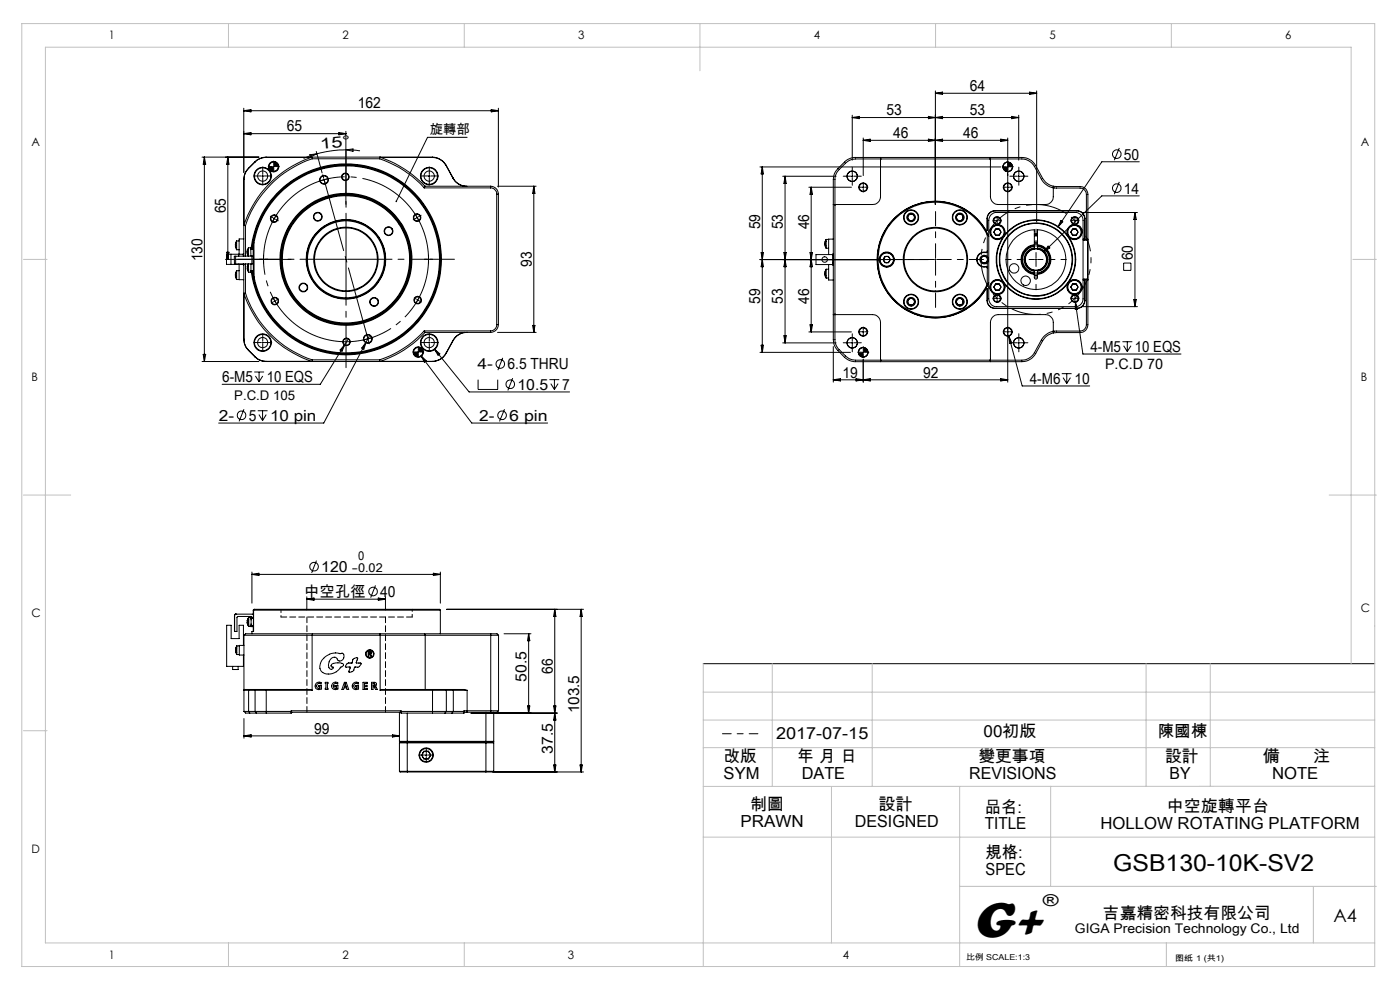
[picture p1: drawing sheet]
<svg xmlns="http://www.w3.org/2000/svg" width="297mm" height="210mm" viewBox="0 0 297 210" stroke-linecap="round" stroke-linejoin="round" font-family="sans-serif">
<g fill="none" stroke="#000" stroke-width=".21">
<path d="M198.4 19.3v24.1M198.4 19.8l1.6-.3v.5zM198.4 19.8h21.5M218.4 19.5l1.5 .3-1.5 .2zM219.9 19.3v27.8M42.9 33.3h12M43.4 33.3v43.4M43.4 33.3l.2 1.5h-.5zM48.3 33.3l.3 1.5h-.5zM48.3 33.3v21.7M51.7 38.1v16.2M51.7 38.1h.1"/>
<path d="M51.7 23v13.6M51.7 28.4h21.7M51.7 28.4l1.5-.3v.5zM51.7 23.5l1.5-.3v.5zM51.7 23.5h54M51.8 38.1v9.6M52.7 35.7a3.3 3.3 0 0 0-1 2.4M52.7 35.7h.1M52.7 35.7a3.5 3.5 0 0 0-.9 2.4M54.1 34.3v.1M54.1 34.3l-1.4 1.4M54.1 34.4l-1.4 1.3"/>
<path d="M55.6 37.4h.3M55.7 37.2v.3M56.4 33.4a3.3 3.3 0 0 0-2.3 1M56.4 33.3a3.7 3.7 0 0 0-2.3 1M56.4 33.3h35.3M56.4 33.4h9.6M56.4 33.3v.1M57.9 35.3h.3M58.1 35.2v.3M58.1 34.4a1.02 1.02 0 0 0-1.1 .9M59.1 35.3a1.02 1.02 0 0 1-1 1.1M65.7 32.8l1.5-.2-1.3 .7z"/>
<path d="M66.3 33.7l-.1-.4a23 23 0 0 0-14.5 14.5l.4 .1M66.3 33.7a22.4 22.4 0 0 0-14.2 14.2M66.3 33.7h14.2M67.1 32.1l1.2 4.6M67.2 32.6l-2.8 1M68.7 38l.1 .1M68.8 38.1l-.2 .1M68.8 38.1v.2M68.9 38.1h-.1M71.9 28.1l1.5 .3-1.5 .2zM73.4 31.8l1.5-.2v.5zM73.4 31.8a23.7 23.7 0 0 0-6.2 .8"/>
<path d="M73.4 31.8l3 .2M73.4 27.9v15.4M80.5 33.7l.1-.4a23.8 23.8 0 0 1 9.6 6.2M80.5 33.7a22.2 22.2 0 0 1 9.5 6.2M80.7 33.4h11M90 39.9h14.1M90.2 39.5h13.9M90.2 39.5l-.2 .4M90.9 37.4h.3M91.1 37.2v.3M91.7 33.3a3.5 3.5 0 0 1 3 1.8M91.7 33.4a3.4 3.4 0 0 1 2.9 1.7"/>
<path d="M91.7 33.3v.1M94.6 35.1l1.5 2.7M94.7 35.1h-.1M94.7 35.1l1.4 2.7M96.1 37.8a3.4 3.4 0 0 0 2.4 1.7M96.1 37.8a3.3 3.3 0 0 0 3 1.7M96.1 37.8h.1M99.1 29.1h-8.4l-6.6 13.6M104.1 39.9a1.33 1.33 0 0 1 1.3 1.3M104.1 39.5a1.69 1.69 0 0 1 1.6 1.7M104.1 39.5v.4M104.2 23.2l1.5 .3-1.5 .2z"/>
<path d="M105.6 39.5h8.1M105.7 23v16.7M113.2 39.5v31M113.2 39.5l.3 1.5h-.5zM161.2 35.4h51.1M161.7 35.4v39.3M161.7 35.4l.3 1.5h-.5zM166.1 37.4h11.3M166.5 37.4v35.3M166.5 37.4l.3 1.5h-.5zM171.6 39.7h9M172.1 39.7v30.7"/>
<path d="M172.1 39.7l.3 1.5h-.6zM180.6 37.4h.3M180.8 24.4v9.6M180.8 37.2v.4M180.8 24.9h35.3M180.8 24.9l1.5-.2v.5zM183 39.7h.3M183.1 29.3v7.9M183.1 39.6v.3M183.1 29.8h30.7M183.1 29.8l1.5-.3v.5zM186.8 33.4v8.3a1.69 1.69 0 0 1-1.7 1.7h-8.3"/>
<path d="M186.8 33.7h-5.3a3.1 3.1 0 0 0-2.1 .9l-1.4 1.4a2.87 2.87 0 0 0-.9 2.1v5.3M186.8 33.9l.1-.2h23.1l.1 .2M197 29.5l1.4 .3-1.4 .2zM197 24.7l1.4 .2-1.4 .3zM198.4 29.8l1.6-.3v.5zM198.4 24.9l1.6-.2v.5zM210.1 33.4v8.3a1.69 1.69 0 0 0 1.7 1.7h10a1.69 1.69 0 0 0 1.6-1.7v-2.2M210.1 33.7h6.7a3.1 3.1 0 0 1 2.6 1.6l1.5 2.7a3.7 3.7 0 0 0 2.5 1.8M212.3 29.5l1.5 .3-1.5 .2zM213.6 39.7h.4M213.6 35.4h.4M213.8 34.4l-.4 .1a.91 .91 0 0 0-.6 .9"/>
<path d="M213.8 29.3v51.8M214.6 24.7l1.5 .2-1.5 .3zM214.8 35.4a.95 .95 0 0 1-1 1M216 37.4h.3M216.1 24.4v9.6M216.1 37.2v.4M223.4 40l.2-.1h5.5a1.39 1.39 0 0 1 1.4 1.3v9.7M223.4 39.5l5.7 .1a1.63 1.63 0 0 1 1.7 1.6v27.7a1.63 1.63 0 0 1-1.7 1.6l-5.7 .1M223.4 39.5a3.5 3.5 0 0 1-2.2-1.7l-1.5-2.7a3.3 3.3 0 0 0-2.9-1.7h-35.3a3.3 3.3 0 0 0-2.4 1l-1.3 1.4a3.1 3.1 0 0 0-1 2.3v33.9a3.1 3.1 0 0 0 1 2.4l1.3 1.4a3.4 3.4 0 0 0 2.4 .9h35.3a3.3 3.3 0 0 0 2.9-1.7l1.5-2.7a3.5 3.5 0 0 1 2.2-1.7M237.5 38.6l-1.1 2.6M237.5 31.4l-1.1 2.6M241.7 34.3h-7.9l-9.4 13.8"/>
<path d="M47.8 55h13.9M48.1 53.5h.5l-.3 1.5zM49 53.9v2.2M50 52.5l.2 .5M50 58.8l.2 .5M50 52.5h.1M50 51.6v.9M50 51.6h.1M50 58.8h.1M50 57.9v.9M50 57.9h.1M50 54.4h-.3v1.6h.3"/>
<path d="M50 54.4v1.6M50.2 51.1l-.2 .5M50.2 57.4l-.2 .5M50.2 51.1v1.9M50.2 57.4v1.9M50.2 51.1h.5M50.2 53h.5M50.2 57.4h.5M50.2 59.3h.5M50.7 53.9v.4M50.7 56v.1M50.7 56.1v3.2h1"/>
<path d="M51.6 53.9h-3.6v2.2h3.6M51.6 56l.1 .2M51.7 56v16M51.7 50.7h-1v3.2M51.7 53.9l-.1 .4M52.1 47.9v6.4M52.1 56v6.2M52.5 57.3l.2 .4M52.5 54l.1 .3M52.5 57.3h.1M52.5 56.4v.9M52.5 56.4h.1"/>
<path d="M52.5 54h.1M52.7 56l-.2 .4M52.7 52.6l-.3 .6 .1 .8M52.7 56v1.7M52.7 52.6l.5 .1M52.7 52.6v1.7M53.2 52.7v.2M53.2 52.7h.5M53.2 52.9h.5M53.2 52.9v1.4M53.2 57.4v.2M53.2 56v1.4"/>
<path d="M53.2 57.6l-.5 .1M53.2 57.4h.5M53.2 57.6h.5M53.3 52.7a20.2 20.2 0 0 1 30.8-14.9 20.2 20.2 0 0 1 .2 34.2 20.2 20.2 0 0 1-31-14.4M53.4 56h.3M53.4 54.3h.3M53.4 52.7a20.1 20.1 0 0 1 30.6-14.7 20.1 20.1 0 0 1 .3 33.9 20.1 20.1 0 0 1-30.8-14.3M53.4 54.3v1.7M53.4 56h-3.4M53.4 54.3l-3.4 .1M53.6 57.6l.2 1.2M53.7 51.5a20 20 0 0 1 30.6-13.3 20 20 0 0 1 .3 33.3 20 20 0 0 1-30.8-12.7"/>
<path d="M53.7 51.5l-.2 1.2M53.7 51.5h.2M53.7 51.5l.1 7.3M53.9 51.5a19.8 19.8 0 0 1 30.4-13 19.8 19.8 0 0 1 .1 33 19.8 19.8 0 0 1-30.5-12.7M53.9 51.5v7.3M53.9 58.8h-.1M55.9 54.8v.4M58 46.3l.2 .1M58.2 46.4l-.1 .1M58.2 46.4l.1 .1M58.2 46.2v.2M73.2 55h.4"/>
<path d="M73.4 54.8v.4M88.4 46l.1 .2M88.5 46.2h-.2M88.5 46.2l.1 .1M88.6 46.1l-.1 .1M90.7 55h.4M90.9 54.8v.4M105.4 41.2h.3M105.4 41.2v27.7M105.7 41.2v27.7M161.2 55.1h35.8M161.5 53.6h.5l-.3 1.5z"/>
<path d="M161.7 55.1l.3 1.5h-.5zM166.3 53.6h.5l-.3 1.5zM166.5 55.1l.3 1.5h-.5zM171.8 53.6h.6l-.3 1.5zM172.1 55.1l.3 1.5h-.6zM175 58.5l.3 .5M175 52.2l.3 .5M175 58.5h.1M175 51.3h.1M175 52.2h.1M175 51.3v.9M175.3 57.1l-.3 .6v.8"/>
<path d="M175.3 50.8l-.3 .5M175.3 57.1v1.9M175.3 50.8v1.9M175.3 57.1h.5M175.3 59h.5M175.3 50.8h.5M175.3 52.7h.5M175.8 56.1v3.3h1M176.7 54.1h.1M176.7 55.7h.1M176.7 54h-3.6v2.1h3.6M176.8 53.9v2.3"/>
<path d="M176.8 50.7h-1v3.3M177.3 43.4l-.2 .1v23.1l.2 .1M187.7 54.4h.8l.4 .7-.4 .6h-.8l-.3-.6zM198.3 55.1h.3M198.4 54.9v.3M209.1 48.9l.1 .1M209.1 48.9a12.3 12.3 0 0 0-18.6-3.3 12.3 12.3 0 0 0 0 18.9 12.3 12.3 0 0 0 18.6-3.3M209.1 48.9l.3 .6M209.2 49a12.4 12.4 0 0 0-18.7-3.4 12.4 12.4 0 0 0 0 19 12.4 12.4 0 0 0 18.7-3.4M209.3 53.5a1.58 1.58 0 0 0-2 1.6 1.58 1.58 0 0 0 2 1.5M209.3 53.5a1.6 1.6 0 0 0-2.1 1.6 1.6 1.6 0 0 0 2.1 1.5M209.3 56.6l.1 .3"/>
<path d="M209.4 48.9l-.2 .1M209.4 49.9a12.2 12.2 0 0 0-18.5-4.4 12.2 12.2 0 0 0 0 19.1 12.2 12.2 0 0 0 18.5-4.4M209.4 53.3l-.1 .2M209.4 54.4a.92 .92 0 0 0-1.3 0 .92 .92 0 0 0 0 1.3 .92 .92 0 0 0 1.3 0M209.4 54.4a.94 .94 0 0 1 0 1.3M209.4 49.5l.4 .7M209.4 49.5v4.9M209.4 55.7v4.9M209.8 60l-.4 .6M210.3 45.5l.8-.4h17a1.63 1.63 0 0 1 1.7 1.6v16.7a1.63 1.63 0 0 1-1.7 1.6h-16.7a1.63 1.63 0 0 1-1.6-1.6v-16.7l.1-.6zM210.7 47a.83 .83 0 0 1 .8-1 .83 .83 0 0 1 .9 .9 .83 .83 0 0 1-1.1 .7M211.1 44.7a1.67 1.67 0 0 0-1.7 1.7v2.5"/>
<path d="M211.1 44.7a1.69 1.69 0 0 0-1.7 1.7v2.5M211.1 44.7h17.3M211.2 48.6h.8l.4 .6-.4 .7h-.8l-.4-.7zM211.3 46.8h.4M211.5 46.6v.4M219.4 52.1a3 3 0 0 0-2.6 3 3 3 0 0 0 2.6 3M219.4 52.2a2.85 2.85 0 0 0-2.4 2.9 2.85 2.85 0 0 0 2.4 2.8M219.4 52.6a2.49 2.49 0 0 0-2.1 2.5 2.49 2.49 0 0 0 2.1 2.4M219.4 52.8a2.32 2.32 0 0 0-2 2.3 2.32 2.32 0 0 0 2 2.3M219.4 58.4h.7M219.4 57.4h.7M219.4 51.7h.7"/>
<path d="M219.4 52.8h.7M219.4 52.8v-4a5.6 5.6 0 0 0-4.1 1.7 6.3 6.3 0 0 0 1.2 10 6.3 6.3 0 0 0 9.3-3.6 6.3 6.3 0 0 0-5.7-8.2v4.1M219.4 51.9a3.2 3.2 0 0 0-2.8 3.2 3.2 3.2 0 0 0 2.8 3.1M219.4 57.4v1.5a.34 .34 0 0 0 .4 .3 .34 .34 0 0 0 .3-.3v-1.5M219.4 49.6h.7M219.4 49.7h.7M219.4 49.8h.7M219.4 50.1h.7M219.4 51.4h.7M219.6 55.1h.3M219.8 54.9v.3M220.1 52.1a3 3 0 0 1 2.7 3 3 3 0 0 1-2.7 3"/>
<path d="M220.1 52.2a2.84 2.84 0 0 1 2.5 2.9 2.84 2.84 0 0 1-2.5 2.8M220.1 52.6a2.49 2.49 0 0 1 2.2 2.5 2.49 2.49 0 0 1-2.2 2.4M220.1 52.8a2.31 2.31 0 0 1 2 2.3 2.31 2.31 0 0 1-2 2.3M220.1 51.9a3.2 3.2 0 0 1 2.8 3.2 3.2 3.2 0 0 1-2.8 3.1M220.7 52.9l.5 .3 .6 .6M222.4 52.2l.3 .4-1.3 .8zM225.1 46.8l.4 .3-1.1 1zM227.2 47a.84 .84 0 0 1 .8-1 .84 .84 0 0 1 .9 .9 .84 .84 0 0 1-1.1 .7M227.5 48.6h.8l.4 .6-.4 .7h-.8l-.3-.7zM227.9 46.8h.3M228 46.6v.4M228.4 44.7a1.67 1.67 0 0 1 1.8 1.7v4.5l-.1-.2"/>
<path d="M228.4 44.7a1.69 1.69 0 0 1 1.7 1.7v4.3M229.6 45.1h11.7M229.8 59.4h.3M229.8 50.7h.3M229.8 59.2h1M229.8 50.9h1M230.1 59.4l.1-.2v4.5a1.67 1.67 0 0 1-1.8 1.7h-17.3a1.67 1.67 0 0 1-1.7-1.7v-2.5M230.1 59.4v4.3a1.69 1.69 0 0 1-1.7 1.7h-17.3a1.69 1.69 0 0 1-1.7-1.7v-2.5M230.5 59.2v9.7a1.39 1.39 0 0 1-1.4 1.3l-5.5 .1-.2-.2M230.8 59.2v.2M230.8 50.9v8.3M230.8 50.7v.2"/>
<path d="M238.4 55.8h1.5v1.6h-1.5zM240.8 45.1v19.9M240.8 45.1l.3 1.5h-.6zM241.7 41.5h-7.9l-12.4 11.9M42.9 76.7h12M43.1 75.2h.5l-.2 1.5zM51.7 72a3.3 3.3 0 0 0 1 2.3M51.7 72h.1M51.8 72a3.5 3.5 0 0 0 .9 2.3M51.8 62.4v9.6M52.1 62.2a22.4 22.4 0 0 0 14.2 14.1M52.1 62.2h-.4a23 23 0 0 0 14.5 14.5l.1-.4"/>
<path d="M52.7 74.3l1.4 1.4M52.7 74.3h.1M53.9 78.9h2.1M54.1 75.7a3.3 3.3 0 0 0 2.3 1M54.1 75.7a3.5 3.5 0 0 0 2.3 1M54.1 75.7h.1M54.2 79.8l.8 1.2M55 78.9v2.1M55.6 72.7h.3M55.7 79.8l-.7 1.2M55.7 72.5v.3M56.4 76.7h35.3"/>
<path d="M56.4 76.7h.1M56.4 76.7h9.6M58.2 63.7l.1 .2M58.3 63.9l-.2 .1M58.3 63.9l.1 .1M58.5 63.8l-.2 .1M66.3 76.3h14.2M73.1 73.1l-.5 1.4-.5-.2zM73.9 71.9l-6 9.6h-20.8M77.6 72.6l-8.9 17.1h-22.3M77.6 72.6l-.4 1.5-.5-.3zM78 71.7l.1 .3"/>
<path d="M78.2 71.9h-.3M78.4 71.1l-.8 1.5M80.7 76.7h11M88.5 63.6l.1 .1M88.5 74.7h.4M88.6 63.7l-.1 .1M88.6 63.7h.2M88.7 63.5l-.1 .2M88.7 74.5v.4M88.7 73.7h-.1a1.05 1.05 0 0 0-.9 1M89.3 75.5l10.8 14.2h16.1M89.3 75.5l1.1 1-.4 .3z"/>
<path d="M89.7 74.7v.1a.91 .91 0 0 1-1 .9M90 70.2a22.6 22.6 0 0 1-9.5 6.1M90 70.2h14.1M90 70.2l.2 .3M90.2 70.5a22.9 22.9 0 0 1-9.6 6.2l-.1-.4M90.2 70.5h13.9M90.9 72.7h.3M91.1 72.5v.3M91.7 76.7h.1M92.1 74l7.4 9.1h21.3M92.1 74l1.2 1.1-.4 .2zM94.6 74.9a3.3 3.3 0 0 1-2.9 1.8"/>
<path d="M94.6 74.9l.1 .1M94.7 75a3.3 3.3 0 0 1-3 1.7M96.1 72.2h.1M96.1 72.2l-1.5 2.7M96.1 72.2l-1.4 2.8M98.5 70.5a3.4 3.4 0 0 0-2.4 1.7M99.1 70.5a3.3 3.3 0 0 0-3 1.7M104.1 70.2v.3M105.4 68.9a1.33 1.33 0 0 1-1.3 1.3M105.4 68.9h.3M105.6 70.5h8.1M105.7 68.9a1.69 1.69 0 0 1-1.6 1.6"/>
<path d="M106.6 75.9l-1 2.6M113 69h.5l-.3 1.5zM161.2 74.7h19.2M161.5 73.2h.5l-.3 1.5zM166.1 72.7h11.3M166.3 71.2h.5l-.3 1.5zM171.6 70.4h9M171.8 68.9h.6l-.3 1.5zM176.8 66.7h8.3a1.69 1.69 0 0 1 1.7 1.7v8.3M176.8 73.5v7.6M177.1 66.7v5.3a2.87 2.87 0 0 0 .9 2.1l1.4 1.4a3.1 3.1 0 0 0 2.1 .9h5.3M180.6 72.7h.3"/>
<path d="M180.8 72.6v.3M183 70.4h.3M183 74.7h.3M183.1 73.7a1.02 1.02 0 0 0-1 1M183.1 70.2v.3M183.1 74.6v.3M183.1 76.2v4.9M184.1 74.7a1.02 1.02 0 0 1-1 1M186.8 76.2l.1 .2h23.1l.1-.2M209.2 61.2h-.1M209.2 61.2h.2M209.4 60.6l-.3 .6"/>
<path d="M210.7 63.5a.83 .83 0 0 1 .8-1 .83 .83 0 0 1 .9 .9 .83 .83 0 0 1-1.1 .7M211.2 60.2h.8l.4 .7-.4 .7h-.8l-.4-.7zM211.3 63.3h.4M211.5 63.1v.4M213.6 70.4h.4M214 71.4l2.9 10.5h14.3M214 71.4l.7 1.3-.5 .2zM216 72.7h.3M216.1 72.6v.3M223.4 70.3a3.7 3.7 0 0 0-2.5 1.8l-1.5 2.8a3.1 3.1 0 0 1-2.6 1.5h-6.7M223.4 70.6v-2.2a1.69 1.69 0 0 0-1.6-1.7h-10a1.69 1.69 0 0 0-1.7 1.7v8.3M225.2 79.3h2.1"/>
<path d="M226.3 79.3v2M227.2 63.5a.84 .84 0 0 1 .8-1 .84 .84 0 0 1 .9 .9 .84 .84 0 0 1-1.1 .7M227.5 60.2h.8l.4 .7-.4 .7h-.8l-.3-.7zM227.9 63.3h.3M228 63.1v.4M228.1 64.1l1.6 11h20.8M228.1 64.1l.5 1.5h-.5zM229.6 65h11.7M238.1 72.5h2.1M238.4 73.3l.7 1.3M239.1 72.5v2.1M239.9 73.3l-.8 1.3"/>
<path d="M240.5 63.6h.6l-.3 1.4zM51.8 86.8l-1.1 2.6M54.7 87.1h2.1M54.9 87.9l.8 1.3M55.7 87.1v2.1M56.5 87.9l-.8 1.3M101.4 80.5v2.1h4.2v-2.1M107 86.8l-1 2.6M108.8 80.2l-1.1 2.6M116.6 80.5h2M116.8 81.4l.8 1.2M117.6 80.5v2.1"/>
<path d="M118.4 81.4l-.8 1.2M176.8 80.6h37M176.8 80.6l1.5-.3v.5zM181.6 80.3l1.5 .3-1.5 .2zM183.1 80.6l1.5-.3v.5zM212.3 80.3l1.5 .3-1.5 .2zM225.5 80.1l.8 1.2M227.1 80.1l-.8 1.2M67.1 118.9l-1 2.6M49.7 130.5v3.4h.6l.1-3.1h2.9v.1M49.7 130.5h.1M49.8 130.5v3.4"/>
<path d="M50 137.8h.1M50 138v.4M50 138h.1M50 138.4l.2 .4M50 137.8v.2M50 137.5v.3M50 137.5h.1M50 138.4h.1M50 130.3h3.6l.2 .2M50 130.3l-.2 .2M50 130.3h.1M50 130.3l-.3 .2"/>
<path d="M50.2 137l-.2 .5M50.2 137v1.8M50.2 137h.6M50.2 138.8h.6M51.6 136.9v-4.3h-.9v2.9h-1.7v-2.9h-.9v8.7h3.5v-2.3M51.8 134.8h14.4M51.8 134.8v16.1M51.8 136.9h-1v2.1h1M52.5 131.7v.1M52.5 132v.1M52.5 132.1v.3M52.5 132h.1"/>
<path d="M52.5 132.1h.1M52.5 131.7h.1M52.5 131.8h.1M52.5 131.5l.3-.5v1.8l-.3-.4M52.5 132.4l.2 .4M52.5 131.8v.2M52.5 131.5v.2M52.5 131.5h.1M52.5 132.4h.1M52.7 131l-.2 .5M52.7 131h.6M52.7 132.8h.6"/>
<path d="M52.7 131h.1M52.7 132.8h.1M53.2 130.9h.6v.3h-.5M53.2 132.8v.1M53.2 130.9v.1M53.3 131v1.8M53.3 130.9v.3M53.3 130.9h.1M53.3 132.7v.2M53.3 132.7h.5v.2h-.6M53.3 131.2v.3M53.3 132.4v.3"/>
<path d="M53.4 121.8l1.5-.2v.5zM53.4 121.3v6.6M53.4 121.8h40M53.7 129.4v1M53.7 132.9v1M53.7 129.4h.1M53.8 129.4v4.5h-.4v.5M53.8 129.4h39.6M53.9 129.2h38.2a1.51 1.51 0 0 1 1.3 .2M53.9 129.2l-.2 .2M53.9 129.2l-.1 .2M65.1 126.6v2.8"/>
<path d="M65.1 127.1h16.7M65.1 127.1l1.5-.2v.4zM66.2 134.8v11.6M66.2 134.8h14.4M66.3 134.4h-14.2l-.3 .4M66.3 134.4h14.3M66.3 134.4l-.1 .4M69 139.3a3.6 3.6 0 0 1 3.3-.7 .48 .48 0 0 1 .6 .1 .48 .48 0 0 1 .1 .5 .8 .8 0 0 1-.6 1 .8 .8 0 0 1-1-.6 1.03 1.03 0 0 0-1.6 .8 1.03 1.03 0 0 0 .5 1.6l.3-.1 .1-.4a.34 .34 0 0 1-.5-.4 1.81 1.81 0 0 1 2-.5l.5 .2a.53 .53 0 0 1-.5 .8 2.66 2.66 0 0 1-4.1 .6 2.35 2.35 0 0 1 .9-2.9zM78.1 138.1l.6 .1 .1 .3-.2 .3 .3 .5h-.2l-.3-.5h-.2v.5h-.1zM78.2 138.3h.4v.3l-.4 .1zM79.7 124.2l-1.1 2.6M80.3 126.9l1.5 .2-1.5 .2z"/>
<path d="M80.6 134.4h9.5M80.6 134.4v.4M80.6 134.8h9.6M80.6 134.8v11.6M81.8 126.6v2.8M90.1 134.4h14M90.1 134.4l.1 .4M90.2 134.8h15.6M90.2 134.8v11.5M91.9 121.6l1.5 .2-1.5 .3zM93.4 121.3v6.6M93.4 129.4v5"/>
<path d="M94.8 129.2h29M104.1 134.4h.3a1.48 1.48 0 0 1 1.4 .4M104.1 134.4v16.7M105.8 134.8v16M106.9 134.4h5.7M112.1 134.4v16.9M112.1 134.4l.3 1.5h-.5zM117.7 129.2v34.6M117.7 129.2l.2 1.6h-.5zM123.3 129.2l.2 1.6h-.5zM123.3 129.2v34.6M49.4 141.3v.7h1.1v-.7"/>
<path d="M51.8 150.9h.9M51.8 150.9l.3 .4h.9M51.8 156.1l1.5-.3v.5zM51.8 152.4v4.2M51.8 156.1h32.9M52.7 146.4v4.5M52.7 150.9h1.4M52.7 146.4h1.4M52.7 150.9l.3 .4M52.8 146.3h-1v.1h.9M52.8 146.3h1.4M52.8 146.3l-.1 .1"/>
<path d="M53 151.3h1.4M54.1 150.9h7.7M54.1 146.4h12.1M54.1 146.4v4.5M54.1 150.9l.3 .4M54.2 146.3h2.3M54.2 146.3l-.1 .1M54.4 151.3h2.1M56.5 151.3h5.3M56.5 146.3h9.6l.1 .1M56.5 146.3v5M61.8 151.3l.1-.2h23l.2 .2"/>
<path d="M61.8 151.3v-.5h23.3v.5M67.1 144.9l.6-.2 .4 .1v.3a.55 .55 0 0 0-.9 .2 .55 .55 0 0 0 .7 .7v-.3h-.3v-.3h.6v.7a.83 .83 0 0 1-1.2 0 .83 .83 0 0 1 .1-1.2zM69 144.7h.6v1.6h-.6v-.3h.1v-1h-.1zM70.7 144.9l.5-.2 .4 .1v.3a.54 .54 0 0 0-.9 .2 .54 .54 0 0 0 .7 .7v-.3h-.4v-.3h.7v.7a.82 .82 0 0 1-1.2-.1 .82 .82 0 0 1 .2-1.1zM73.1 144.7h.3l.6 1.6h-.4l-.1-.4h-.5l-.1 .4h-.4zM73.2 145l.2 .7h-.3zM73.6 140.8l.4-.2a.57 .57 0 0 0 .7 0 .57 .57 0 0 0 .2-.7 .83 .83 0 0 1 1-.3l-.3 1 1 .1a.92 .92 0 0 1-.7 .8h-.7v.1a.88 .88 0 0 1-1.2 .9l.3-1h-1zM74.5 140.6h.1M75 144.9l.6-.2 .4 .1v.3a.53 .53 0 0 0-.9 .2 .53 .53 0 0 0 .6 .7v-.3h-.3v-.3h.7v.7a.82 .82 0 0 1-1.2-.1 .82 .82 0 0 1 .1-1.1zM77 144.7h.9v.3h-.6v.4h.6v.2h-.6v.4h.6v.3h-.9zM78.8 144.7l1 .1 .1 .5-.3 .3 .5 .7h-.4l-.5-.6-.1 .6h-.3zM79.1 145l.4 .1-.1 .3h-.3z"/>
<path d="M79.6 145.6h.1M80.6 146.4h14.1M83.3 155.8l1.4 .3-1.4 .2zM84.7 157.3h1.7M84.7 157.3l.2 .1M84.7 157.6h1.7M84.7 151.1v6.2M84.7 157.6v6M84.9 157.4h1.5M84.9 157.4l-.2 .2M85.1 150.9h9.6M85.1 151.3h6.7"/>
<path d="M86.4 157.3v.1M86.4 157.4v.2M86.4 157.3h16.7M86.4 157.4h16.7M86.4 151.3v6M86.4 157.6v6M86.4 157.6h16.7M89.9 159.3h1l.5 .9-.5 .8h-1l-.4-.8zM91.8 151.3h2.6M91.8 146.3h2.9M91.8 146.3h-11l-.2 .1M91.8 146.3v5"/>
<path d="M94.4 151.3h1.5M94.7 146.3h1.4M94.7 146.3v.1M94.7 150.9h1.5M94.7 146.4h1.5M94.7 146.4v4.5M94.7 150.9l-.3 .4M95.9 151.3h2.5M96.1 146.3h2.4l.6 .1M96.1 146.3l.1 .1M96.2 150.9h2.2M96.2 146.4h2.9"/>
<path d="M96.2 146.4v4.5M96.2 150.9l-.3 .4M99.1 151.1h-.5l-.2 .2M99.1 151.1h5M99.1 146.4v4.7M99.9 151.3h18.3M103.1 157.3v.1M103.1 157.4h1.5M103.1 157.3h1.6M103.1 157.4v.2M103.1 157.6h1.6M103.1 151.1v6.2"/>
<path d="M103.1 157.6v6M104.6 157.4l.1 .2M104.7 157.3l-.1 .1M104.7 151.1v6.2M104.7 157.6v6M105.8 150.8h-7.4v.5M105.8 150.8a1.72 1.72 0 0 1-1.7 .3M111.9 149.7h.5l-.3 1.6zM117.4 149.7h.5l-.2 1.6zM117.7 151.3l.2 1.4h-.5zM149.2 140.8h142.4M84.7 163.6h1.7"/>
<path d="M84.7 163.6l.1 .2h1.6M86.4 163.6v.2M86.4 163.8h16.7M86.4 163.6h16.7M90.2 160.2h.4M90.4 160v.3M103.1 163.6v.2M103.1 163.6h1.6M103.1 163.8h1.5M104.6 163.8h19.2M104.7 163.6l-.1 .2M117.4 162.3h.5l-.2 1.5z"/>
<path d="M123 162.3h.5l-.2 1.5z"/>
<circle cx="55.7" cy="37.3" r="1.09"/>
<circle cx="55.7" cy="37.4" r="1.85"/>
<circle cx="55.7" cy="37.4" r="1.75"/>
<circle cx="58.1" cy="35.3" r="1.1"/>
<circle cx="58.1" cy="35.4" r=".99"/>
<circle cx="68.7" cy="38.1" r=".83"/>
<circle cx="68.7" cy="38.1" r=".93"/>
<circle cx="73.3" cy="37.5" r=".7"/>
<circle cx="73.3" cy="37.5" r=".81"/>
<circle cx="91.1" cy="37.4" r="1.76"/>
<circle cx="91.1" cy="37.3" r="1.09"/>
<circle cx="91.1" cy="37.4" r="1.85"/>
<circle cx="180.8" cy="37.4" r="1.11"/>
<circle cx="180.8" cy="37.4" r="1.07"/>
<circle cx="183.1" cy="39.7" r=".83"/>
<circle cx="183.1" cy="39.7" r=".93"/>
<circle cx="213.8" cy="35.4" r="1.03"/>
<circle cx="213.8" cy="39.7" r=".84"/>
<circle cx="213.8" cy="39.7" r=".93"/>
<circle cx="216.1" cy="37.4" r="1.08"/>
<circle cx="216.1" cy="37.4" r="1.11"/>
<circle cx="236.9" cy="39.9" r=".92"/>
<circle cx="236.9" cy="32.7" r=".92"/>
<circle cx="58.2" cy="46.4" r=".7"/>
<circle cx="58.2" cy="46.4" r=".81"/>
<circle cx="67.4" cy="46" r=".93"/>
<circle cx="67.4" cy="46" r=".84"/>
<circle cx="73.4" cy="55" r="13.8"/>
<circle cx="73.4" cy="55" r="14"/>
<circle cx="73.4" cy="55" r="8.2"/>
<circle cx="73.4" cy="55" r="8.3"/>
<circle cx="73.4" cy="55" r="6.7"/>
<circle cx="73.4" cy="55" r="13.7"/>
<circle cx="73.4" cy="55" r="13.5"/>
<circle cx="73.4" cy="55" r="8.4"/>
<circle cx="73.4" cy="55" r="6.8"/>
<circle cx="82.4" cy="49" r=".84"/>
<circle cx="82.4" cy="49" r=".94"/>
<circle cx="88.5" cy="46.2" r=".8"/>
<circle cx="88.5" cy="46.2" r=".7"/>
<circle cx="175" cy="55" r=".59"/>
<circle cx="188.1" cy="55.1" r="1.42"/>
<circle cx="188.1" cy="55.1" r="1.5"/>
<circle cx="188.1" cy="55.1" r=".67"/>
<circle cx="188.1" cy="55.1" r="1.59"/>
<circle cx="193.3" cy="46.1" r="1.61"/>
<circle cx="193.3" cy="46.1" r="1.51"/>
<circle cx="193.3" cy="46.1" r=".9"/>
<circle cx="193.3" cy="46.1" r=".73"/>
<circle cx="198.5" cy="55.1" r="6.8"/>
<circle cx="198.5" cy="55.1" r="6.7"/>
<circle cx="203.6" cy="46.1" r=".72"/>
<circle cx="203.6" cy="46.1" r="1.61"/>
<circle cx="203.6" cy="46.1" r=".71"/>
<circle cx="203.6" cy="46.1" r="1.51"/>
<circle cx="203.6" cy="46.1" r=".9"/>
<circle cx="208.8" cy="55.1" r=".7"/>
<circle cx="208.8" cy="55" r=".73"/>
<circle cx="211.5" cy="46.8" r=".71"/>
<circle cx="211.5" cy="46.8" r=".8"/>
<circle cx="211.6" cy="49.2" r="1.42"/>
<circle cx="211.6" cy="49.2" r="1.61"/>
<circle cx="211.6" cy="49.2" r=".68"/>
<circle cx="211.6" cy="49.2" r="1.5"/>
<circle cx="215.1" cy="56.9" r="1.01"/>
<circle cx="217.6" cy="59.6" r="1"/>
<circle cx="219.8" cy="55.1" r="7.7"/>
<circle cx="219.8" cy="55.1" r="2.26"/>
<circle cx="219.8" cy="55.1" r="8.3"/>
<circle cx="219.8" cy="55.1" r="8.4"/>
<circle cx="219.8" cy="55.1" r="7.8"/>
<circle cx="227.9" cy="49.2" r="1.41"/>
<circle cx="227.9" cy="49.2" r="1.61"/>
<circle cx="227.9" cy="49.2" r=".68"/>
<circle cx="228" cy="49.2" r="1.5"/>
<circle cx="228" cy="46.8" r=".7"/>
<circle cx="228" cy="46.8" r=".8"/>
<circle cx="55.7" cy="72.7" r="1.08"/>
<circle cx="55.7" cy="72.7" r="1.85"/>
<circle cx="55.7" cy="72.7" r="1.75"/>
<circle cx="58.3" cy="63.9" r=".8"/>
<circle cx="58.3" cy="63.9" r=".7"/>
<circle cx="64.4" cy="61" r=".83"/>
<circle cx="64.4" cy="61" r=".93"/>
<circle cx="73.5" cy="72.5" r=".8"/>
<circle cx="73.5" cy="72.5" r=".7"/>
<circle cx="78" cy="71.9" r=".94"/>
<circle cx="78" cy="71.9" r=".83"/>
<circle cx="79.4" cy="64" r=".83"/>
<circle cx="79.4" cy="64" r=".94"/>
<circle cx="88.6" cy="63.7" r=".8"/>
<circle cx="88.6" cy="63.7" r=".7"/>
<circle cx="88.7" cy="74.7" r=".99"/>
<circle cx="88.7" cy="74.7" r="1.09"/>
<circle cx="91.1" cy="72.7" r="1.76"/>
<circle cx="91.1" cy="72.7" r="1.08"/>
<circle cx="91.1" cy="72.7" r="1.85"/>
<circle cx="106.1" cy="77.2" r=".91"/>
<circle cx="180.8" cy="72.7" r="1.08"/>
<circle cx="180.8" cy="72.7" r="1.11"/>
<circle cx="183.1" cy="70.4" r=".83"/>
<circle cx="183.1" cy="74.7" r="1.04"/>
<circle cx="183.1" cy="70.4" r=".93"/>
<circle cx="193.3" cy="64" r="1.61"/>
<circle cx="193.3" cy="64" r="1.51"/>
<circle cx="193.3" cy="64" r=".91"/>
<circle cx="193.3" cy="64" r=".73"/>
<circle cx="203.6" cy="64" r=".72"/>
<circle cx="203.6" cy="64" r="1.61"/>
<circle cx="203.6" cy="64" r=".71"/>
<circle cx="203.6" cy="64" r="1.51"/>
<circle cx="203.6" cy="64" r=".91"/>
<circle cx="211.5" cy="63.3" r=".71"/>
<circle cx="211.5" cy="63.3" r=".81"/>
<circle cx="211.6" cy="60.9" r="1.61"/>
<circle cx="211.6" cy="60.9" r="1.43"/>
<circle cx="211.6" cy="60.9" r=".67"/>
<circle cx="211.6" cy="60.9" r="1.5"/>
<circle cx="213.8" cy="70.4" r=".84"/>
<circle cx="213.8" cy="70.4" r=".93"/>
<circle cx="216.1" cy="72.7" r="1.09"/>
<circle cx="216.1" cy="72.7" r="1.11"/>
<circle cx="227.9" cy="60.9" r="1.42"/>
<circle cx="227.9" cy="60.9" r="1.61"/>
<circle cx="227.9" cy="60.9" r=".67"/>
<circle cx="228" cy="60.9" r="1.5"/>
<circle cx="228" cy="63.3" r=".81"/>
<circle cx="228" cy="63.3" r=".7"/>
<circle cx="51.2" cy="88.1" r=".91"/>
<circle cx="106.5" cy="88.1" r=".92"/>
<circle cx="108.2" cy="81.5" r=".91"/>
<circle cx="66.6" cy="120.2" r=".92"/>
<circle cx="78.4" cy="138.7" r=".8"/>
<circle cx="78.4" cy="138.7" r=".89"/>
<circle cx="79.2" cy="125.5" r=".89"/>
<circle cx="90.4" cy="160.2" r="1.39"/>
<circle cx="90.4" cy="160.2" r=".83"/>
<circle cx="90.4" cy="160.2" r="1.52"/>
</g>
<path d="M90.1 49.9a17.5 17.5 0 0 0-29.2-7.1 17.5 17.5 0 0 0 7.8 29.1 17.5 17.5 0 0 0 21.8-20.9l-.4-1.1" fill="none" stroke="#000" stroke-width=".21" stroke-dasharray="30.5 1.3 1.3 1.3" stroke-dashoffset="11.7" stroke-linecap="butt"/>
<path d="M230.9 51.6a11.7 11.7 0 0 0-19.4-4.7 11.7 11.7 0 0 0 5 19.3 11.7 11.7 0 0 0 14.7-13.6l-.3-1" fill="none" stroke="#000" stroke-width=".21" stroke-dasharray="6.3 1.3 1.3 1.3 1.3 1.3" stroke-dashoffset="4.6" stroke-linecap="butt"/>
<path d="M198.1 55h-9.8M198.5 54.7v-9.8M198.5 55.4v9.8M198.8 55h9.8" fill="none" stroke="#000" stroke-width=".21" stroke-dasharray="30.5 1.3 1.3 1.3" stroke-dashoffset="27.5"/>
<path d="M219.5 55h-6.1M219.8 54.7v-6.1M219.8 55.4v6.1M220.1 55h6.1" fill="none" stroke="#000" stroke-width=".21" stroke-dasharray="30.5 1.3 1.3 1.3" stroke-dashoffset="29.3"/>
<g fill="none" stroke="#000" stroke-width=".21" stroke-dasharray="30.5 1.3 1.3 1.3">
<path d="M55.4 37.3h-1.6M55.7 37v-1.6M55.7 37.7v1.5M56.1 37.3h1.6M57.7 35.3h-.8M58.1 35v-.8M58.1 35.7v.8M58.4 35.3h.8M68.4 38.2l-.7 .2M68.7 37.8l-.2-.7M68.8 38.4l.2 .8M69.1 38l.7-.2"/>
<path d="M90.7 37.3h-1.5M91.1 37v-1.6M91.1 37.7v1.5M91.4 37.3h1.6M180.5 37.4h-1.6M180.8 37v-1.5M180.8 37.7v1.6M181.1 37.4h1.6M182.8 39.7h-.7M183.1 39.4v-.7M183.5 39.7h.6M213.5 39.7h-.7"/>
<path d="M213.5 35.4h-.9M213.8 39.4v-.7M213.8 35v-.8M213.8 35.7v.9M214.1 39.7h.7M214.1 35.4h.9M215.8 37.4h-1.6M216.1 37v-1.5M216.1 37.7v1.6M216.5 37.4h1.6M55.6 55h-.6M55.9 54.7v-.6"/>
<path d="M55.9 55.3v.6M56.2 55h.6M57.9 46.2l-.5-.3M58 46.6l-.3 .6M58.4 46.1l.3-.6M58.5 46.5l.5 .3M88.2 46.3l-.5 .3M88.3 45.9l-.3-.6M88.7 46.4l.3 .6M88.8 46l.5-.3M90.6 55h-.6M90.9 54.7v-.6"/>
<path d="M90.9 55.3v.6M91.2 55h.6M183.1 40v.7M211.2 46.8h-.5M211.5 46.5v-.6M211.5 47.1v.6M211.9 46.8h.5M213.8 40v.7M227.7 46.8h-.5M228 46.5v-.6M228 47.1v.6M228.4 46.8h.5"/>
<path d="M55.4 72.7h-1.6M55.7 72.3v-1.6M55.7 73v1.6M56.1 72.7h1.6M58 64l-.4 .3M58.1 63.6l-.2-.5M58.5 64.1l.2 .5M58.6 63.7l.5-.3M77.7 72l-.7 .2M78 71.5l-.2-.7M78.1 72.2l.2 .7M78.4 71.8l.7-.2"/>
<path d="M88.3 63.5l-.4-.3M88.4 74.7h-.8M88.5 63.9l-.3 .5M88.7 74.3v-.8M88.7 75v.8M88.8 63.4l.3-.5M88.9 63.8l.5 .3M89.1 74.7h.8M90.7 72.7h-1.5M91.1 72.3v-1.6M91.1 73v1.6M91.4 72.7h1.6"/>
<path d="M180.5 72.7h-1.6M180.8 72.4v-1.6M180.8 73v1.6M181.1 72.7h1.6M182.8 70.4h-.7M182.8 74.7h-.9M183.1 70v-.6M183.1 70.7v.7M183.1 74.4v-.9M183.1 75v.9M183.5 70.4h.6M183.5 74.7h.8"/>
<path d="M211.2 63.3h-.5M211.5 63v-.6M211.5 63.6v.6M211.9 63.3h.5M213.5 70.4h-.7M213.8 70v-.6M213.8 70.7v.7M214.1 70.4h.7M215.8 72.7h-1.6M216.1 72.4v-1.6M216.1 73v1.6M216.5 72.7h1.6"/>
<path d="M227.7 63.3h-.5M228 63v-.6M228 63.6v.6M228.4 63.3h.5M90.4 159.8v-1.2M90.1 160.2h-1.2M90.4 160.5v1.2M90.8 160.2h1.2"/>
</g>
<path d="M153.3 155.6h7.5" fill="none" stroke="#000" stroke-width=".21" stroke-dasharray="30.5 1.3 1.3 1.3" stroke-dashoffset="28.6"/>
<path d="M68.8 38.1l9.3 33.8" fill="none" stroke="#000" stroke-width=".21" stroke-dasharray="30.5 1.3 1.3 1.3" stroke-dashoffset="14.9"/>
<path d="M73.1 55h-22.7M73.4 54.7v-22.7M73.4 55.3v22.7M73.7 55h22.7" fill="none" stroke="#000" stroke-width=".21" stroke-dasharray="30.5 1.3 1.3 1.3" stroke-dashoffset="21.1"/>
<path d="M59.6 129.4v1.5" fill="none" stroke="#000" stroke-width=".21" stroke-dasharray="1.3 .6" stroke-dashoffset=".7"/>
<path d="M59.6 130.9h27.8M65.1 130.9v20.2M81.8 130.9v20.2" fill="none" stroke="#000" stroke-width=".21" stroke-dasharray="1.3 .6" stroke-dashoffset=".1"/>
<path d="M87.4 129.2v1.7" fill="none" stroke="#000" stroke-width=".21" stroke-dasharray="1.3 .6" stroke-dashoffset=".8"/>
<g fill="none" stroke="#c0c0c0" stroke-width=".21">
<path d="M4.6 5h287v200h-287zM48.5 5v5M98.5 5v5M148.5 5v10M198.5 5v5M248.5 5v5M5 55h5M287 55h5M5 105h10M282 105h10M5 155h5M149.2 152.7h142.4"/>
<path d="M149.2 146.8h142.4M149.2 140.8v64.2M149.2 158.6h142.4M163.8 140.8v26M185 140.8v26M243.1 140.8v26M256.8 140.8v26M286.6 140.8v-130.8h-277v190h282M149.2 177.6h142.4M176.4 166.8v33.2M203.6 166.8v38.2M222.9 166.8v21.2"/>
<path d="M291.6 166.8h-142.4M203.6 188h88.4M278.6 188v12M48.5 200v5M98.5 200v5M247.4 200v5"/>
</g>
<g fill="#000">
<path d="M212.8 35.4a1.02 1.02 0 0 0 1 1v-1zM213.8 34.4v1h1a.96 .96 0 0 0-1-1zM182.1 74.7v.2a.97 .97 0 0 0 1 .8v-1zM183.1 73.7v1h1a1.02 1.02 0 0 0-1-1z"/>
<path d="M84 42.6l-.1 .2 .2-.1-.1 .2h.2v-.3zM87.7 74.7v.1a.91 .91 0 0 0 1 .9v-1zM88.7 73.7v1h1v-.3a.96 .96 0 0 0-1-.7zM57 35.3l.1 .2a.97 .97 0 0 0 1 .9v-1.1zM58.1 34.4v.9h1a1.02 1.02 0 0 0-1-.9z"/>
</g>
<text font-size="11" x="206.4" y="198.7">G+</text>
<text font-size="4.9" x="236.2" y="184.8">GSB130-10K-SV2</text>
<text font-size="3.9" x="282.9" y="195.5">A4</text>
<g font-size="3.5">
<text x="153.5" y="161.7">改版</text>
<text x="164.6" y="156.8">2017-07-15</text>
<text x="169.1" y="161.7">年 月 日</text>
<text x="207.6" y="161.7">變更事項</text>
<text x="208.7" y="156.4">00初版</text>
<text x="245.6" y="156.4">陳國棟</text>
<text x="247.2" y="161.7">設計</text>
<text x="267.9" y="161.7">備</text>
<text x="278.6" y="161.7">注</text>
<text x="153.5" y="165.2">SYM</text>
<text x="170.1" y="165.2">DATE</text>
<text x="205.6" y="165.2">REVISIONS</text>
<text x="248.1" y="165.2">BY</text>
<text x="269.9" y="165.2">NOTE</text>
<text x="159.1" y="171.9">制圖</text>
<text x="186.4" y="171.9">設計</text>
<text x="208.9" y="172.4">品名:</text>
<text x="247.5" y="172.2">中空旋轉平台</text>
<text x="157.1" y="175.4">PRAWN</text>
<text x="181.3" y="175.4">DESIGNED</text>
<text x="208.9" y="175.9">TITLE</text>
<text x="233.5" y="175.8">HOLLOW ROTATING PLATFORM</text>
<text x="209.1" y="182.1">規格:</text>
<text x="209.1" y="185.6">SPEC</text>
<text x="221.2" y="192.2">®</text>
<text x="234" y="194.8">吉嘉精密科技有限公司</text>
</g>
<g font-size="3.3">
<text x="75.9" y="23">162</text>
<text x="205.7" y="19.3">64</text>
<text x="60.8" y="27.9">65</text>
<text x="188.1" y="24.5">53</text>
<text x="189.5" y="29.3">46</text>
<text x="204.4" y="29.3">46</text>
<text x="205.8" y="24.5">53</text>
<text x="68" y="31.7" transform="rotate(-5 68 31.7)">1 5 °</text>
<text x="238.4" y="33.9">50</text>
<text x="238.4" y="41.1">14</text>
<text x="47.9" y="45.2" transform="rotate(-90 47.9 45.2)">65</text>
<text x="161.3" y="48.6" transform="rotate(-90 161.3 48.6)">59</text>
<text x="166.1" y="48.6" transform="rotate(-90 166.1 48.6)">53</text>
<text x="171.7" y="48.6" transform="rotate(-90 171.7 48.6)">46</text>
<text x="42.9" y="55.4" transform="rotate(-90 42.9 55.4)">130</text>
<text x="112.8" y="56.6" transform="rotate(-90 112.8 56.6)">93</text>
<text x="240.3" y="55.2" transform="rotate(-90 240.3 55.2)">60</text>
<text x="161.3" y="64.4" transform="rotate(-90 161.3 64.4)">59</text>
<text x="166.1" y="64.4" transform="rotate(-90 166.1 64.4)">53</text>
<text x="171.7" y="64.4" transform="rotate(-90 171.7 64.4)">46</text>
<text x="231.3" y="74.6">4-M5</text>
<text x="240.8" y="74.6">10 EQS</text>
<text x="47.1" y="81">6-M5</text>
<text x="56.6" y="81">10 EQS</text>
<text x="101.3" y="78.4">4-</text>
<text x="107.7" y="78.4">6.5 THRU</text>
<text x="109.8" y="82.7">10.5</text>
<text x="119.2" y="82.7">7</text>
<text x="178.8" y="80.1">19</text>
<text x="195.8" y="80.1">92</text>
<text x="218.5" y="81.4">4-M6</text>
<text x="227.9" y="81.4">10</text>
<text x="46.4" y="89.2">2-</text>
<text x="52.8" y="89.2">5</text>
<text x="57.3" y="89.2">10 pin</text>
<text x="101.7" y="89.3">2-</text>
<text x="108" y="89.2">6 pin</text>
<text x="68.2" y="121.4">120</text>
<text x="64.5" y="126.6">中空孔徑</text>
<text x="80.7" y="126.6">40</text>
<text x="117.3" y="143" transform="rotate(-90 117.3 143)">66</text>
<text x="111.7" y="144.6" transform="rotate(-90 111.7 144.6)">50.5</text>
<text x="66.7" y="155.6">99</text>
<text x="122.9" y="151.3" transform="rotate(-90 122.9 151.3)">103.5</text>
<text x="117.3" y="159.9" transform="rotate(-90 117.3 159.9)">37.5</text>
</g>
<text font-size="3.1" x="234.4" y="78.2">P.C.D 70</text>
<g font-size="2.8">
<text x="91.2" y="28.4">旋轉部</text>
<text x="49.7" y="84.8">P.C.D 105</text>
<text x="228" y="197.8">GIGA Precision Technology Co., Ltd</text>
</g>
<g font-size="2.6">
<text x="76" y="118.7">0</text>
<text x="74.7" y="121.4">-0.02</text>
</g>
<g font-size="2.5">
<text x="23.1" y="8.4">1</text>
<text x="72.7" y="8.4">2</text>
<text x="122.7" y="8.4">3</text>
<text x="172.7" y="8.4">4</text>
<text x="222.7" y="8.4">5</text>
<text x="272.7" y="8.4">6</text>
<text x="6.7" y="30.9">A</text>
<text x="288.7" y="30.9">A</text>
<text x="6.7" y="80.9">B</text>
<text x="288.7" y="80.9">B</text>
<text x="6.7" y="130.9">C</text>
<text x="288.7" y="129.9">C</text>
<text x="6.7" y="180.9">D</text>
<text x="23.1" y="203.4">1</text>
<text x="72.7" y="203.4">2</text>
<text x="120.5" y="203.4">3</text>
<text x="178.8" y="203.4">4</text>
</g>
<g font-size="1.7">
<text x="204.9" y="203.7">比例 SCALE:1:3</text>
<text x="249.3" y="203.8">图纸 1 (共1)</text>
</g>
</svg>
